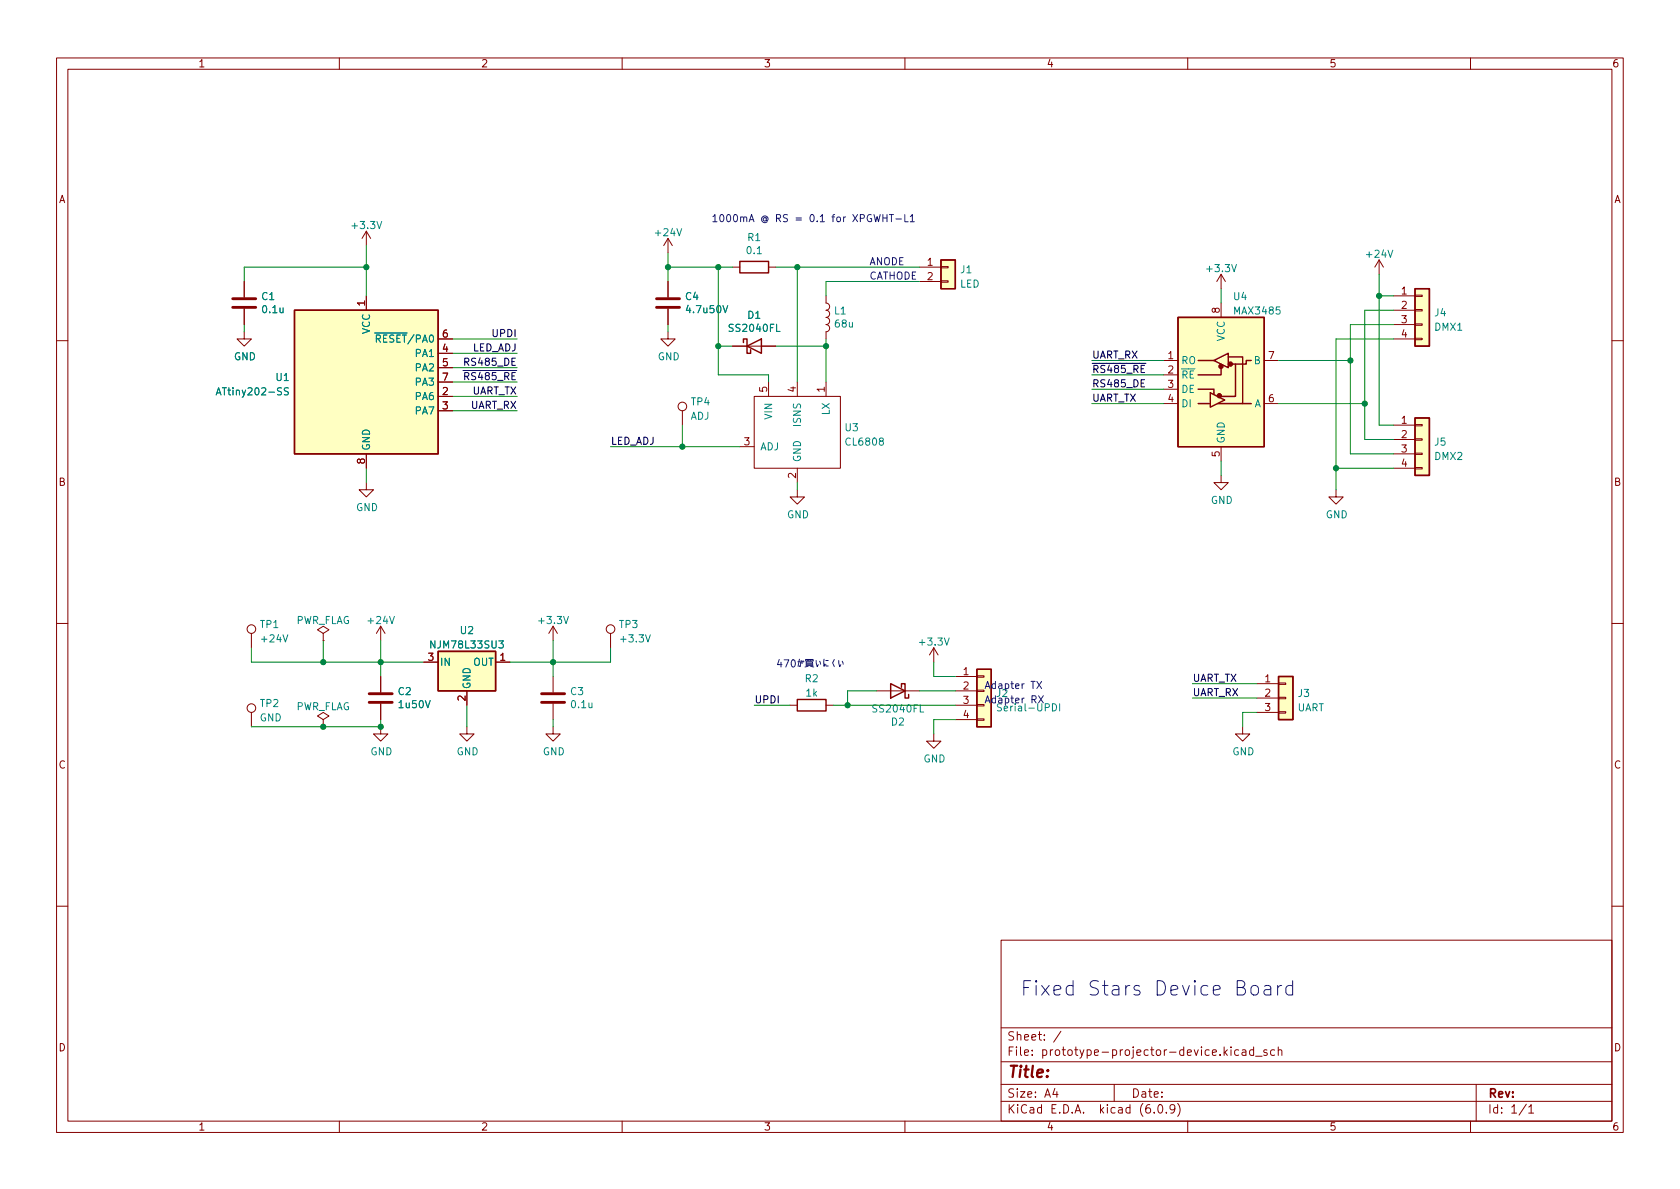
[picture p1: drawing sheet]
<svg xmlns="http://www.w3.org/2000/svg" width="297mm" height="210mm" viewBox="0 0 297 210" stroke-linecap="round" stroke-linejoin="round" font-family="sans-serif">
<g fill="none" stroke="#840000" stroke-width=".18">
<path d="M10 10.2h277v190.1h-277zM12 12.2h273v186.1h-273zM60 10.2v2M110 10.2v2M160 10.2v2M210 10.2v2M260 10.2v2M43.2 58.7v1.2h1.2l-1.2 1.3-1.3-1.3h1.3M43.2 49.8v2.8M43.2 54.6v2.8M64.8 40.9l-.8 1.3M64.8 40.9v2.5"/>
<path d="M64.8 52.3v2.6M64.8 40.9l.7 1.3M77.5 59.9h2.5M118.1 58.7v1.2h1.3l-1.3 1.3-1.3-1.3h1.3M118.1 42.2l-.8 1.2M118.1 42.2v2.5M118.1 49.8v2.8M118.1 54.6v2.8M118.1 42.2l.8 1.2M129.5 47.2h1.3M135.9 47.2h1.3M146 52.3l.1 1.3a.64 .64 0 0 1 .6 .6 .64 .64 0 0 1-.6 .7 .64 .64 0 0 1 .6 .6 .64 .64 0 0 1-.6 .6 .64 .64 0 0 1 .6 .7 .64 .64 0 0 1-.6 .6 .64 .64 0 0 1 .6 .6 .64 .64 0 0 1-.6 .7l-.1 1.2"/>
<path d="M162.6 47.2h3.8M162.6 49.8h3.8M166.4 49.7h1.2v.2h-1.2zM166.4 47.1h1.2v.3h-1.2zM215.9 48.5v2.5M215.9 53.6v2.5M215.9 48.5l-.8 1.3M215.9 48.5l.8 1.3M243.8 46l-.7 1.2M243.8 46v2.5M243.8 46l.8 1.2M246.4 52.3h3.8"/>
<path d="M246.4 54.9h3.8M246.4 57.4h3.8M246.4 59.9h3.8M250.2 59.8h1.3v.3h-1.3zM250.2 57.3h1.3v.2h-1.3zM250.2 54.7h1.3v.3h-1.3zM250.2 52.2h1.3v.2h-1.3zM10 60.2h2M77.5 70.1h2.5M77.5 72.6h2.5M77.5 62.5h2.5M77.5 65h2.5"/>
<path d="M77.5 67.6h2.5M120.6 72.6v2.6M129.5 61.2h7.7M130.8 79h2.5M133.3 70.1h15.3v12.7h-15.3zM135.9 67.6v2.5M141 67.6v2.5M146 67.6v2.5M205.7 63.7h2.6M205.7 66.3h2.6M205.7 68.8h2.6M205.7 71.4h2.6"/>
<path d="M215.9 79v2.5M217.2 63.1h.1M223.5 63.7h2.6M223.5 71.4h2.6M246.4 75.2h3.8M246.4 77.7h3.8M250.2 77.6h1.3v.2h-1.3zM250.2 75.1h1.3v.2h-1.3zM285 60.2h2M64.8 85.3v1.3h1.2l-1.2 1.3-1.3-1.3h1.3M64.8 80.3v2.5M141 86.6v1.3h1.2l-1.2 1.2-1.3-1.2h1.3"/>
<path d="M141 82.8v2.5M215.9 84.1v1.2h1.3l-1.3 1.3-1.3-1.3h1.3M236.2 86.6v1.3h1.3l-1.3 1.2-1.3-1.2h1.3M246.4 80.3h3.8M246.4 82.8h3.8M250.2 82.7h1.3v.2h-1.3zM250.2 80.1h1.3v.3h-1.3zM10 110.2h2M44.4 112v2.5M57.1 112l1.1-.6-1.1-.7-1 .7 1 .6v1.3M57.1 113.3h.1M67.3 110.7v2.6"/>
<path d="M67.3 119.6v2.8M67.3 110.7l-.8 1.3M67.3 110.7l.8 1.3M74.9 117.1h2.6M87.6 117.1h2.6M97.8 110.7v2.6M97.8 119.6v2.8M97.8 110.7l-.8 1.3M97.8 110.7l.8 1.3M107.9 112v2.5M165.1 114.5l-.8 1.3M165.1 114.5v2.6"/>
<path d="M165.1 114.5l.8 1.3M168.9 119.6h3.8M172.7 119.5h1.3v.3h-1.3zM285 110.2h2M44.4 126v2.5M57.1 127.2l1.1-.6-1.1-.6-1 .6 1 .6v1.3M57.1 128.5h.1M67.3 128.5v1.3h1.3l-1.3 1.3-1.3-1.3h1.3M67.3 124.5v2.7M82.5 128.5v1.3h1.3l-1.3 1.3-1.2-1.3h1.2M82.5 122.2v2.5M97.8 128.5v1.3h1.3l-1.3 1.3-1.3-1.3h1.3"/>
<path d="M97.8 124.5v2.7M139.7 124.7h1.3M146 124.7h1.3M154.9 122.2h7.7M165.1 129.8v1.3h1.3l-1.3 1.2-1.3-1.2h1.3M168.9 124.7h3.8M168.9 122.2h3.8M168.9 127.2h3.8M172.7 127.1h1.3v.3h-1.3zM172.7 124.6h1.3v.2h-1.3zM172.7 122h1.3v.3h-1.3zM219.7 128.5v1.3h1.3l-1.3 1.3-1.3-1.3h1.3"/>
<path d="M222.2 120.9h3.9M222.2 123.4h3.9M222.2 126h3.9M226.1 125.9h1.2v.2h-1.2zM226.1 123.3h1.2v.3h-1.2zM226.1 120.8h1.2v.2h-1.2zM10 160.2h2M177 166.3h108v32h-108zM285 160.2h2M60 198.3v2M110 198.3v2M160 198.3v2"/>
<path d="M177 194.8h108M177 191.8h108M177 187.8h108M177 181.8h108M186.5 192.5l-.4 1h1M186.9 193v1M187.6 182.4l-1.3 1.9M197 191.8v3M204.1 196.7v.1M204.9 195.4l.2-.1a.81 .81 0 0 1 .6 .7 .81 .81 0 0 1-.3 .8h-.2a.81 .81 0 0 1-.6-.6 .81 .81 0 0 1 .3-.8zM206.2 196.7v.1M207.7 196l-.3 .3h-.3l-.2-.3 .1-.6 .4-.1 .2 .2a.99 .99 0 0 1-.3 1.3h-.3"/>
<path d="M208.2 195.1a1.72 1.72 0 0 1 0 2.3M210 198.3v2M217.6 185.1v.2M217.6 185.6v1M219 185.7l-.4-.1-.3 .3v.4l.1 .3h.6M219.6 185.7h.6l.1 .9M220.3 186l-.5 .1a.29 .29 0 0 0-.2 .2 .29 .29 0 0 0 .2 .3h.5M221.6 185.7l-.4-.1-.3 .3v.4l.2 .3h.5M221.6 185.1v1.5M222 186.8h1.1M224 185.7l-.4-.1-.2 .2 .1 .3 .5 .1v.4h-.6M225.4 185.7l-.5-.1-.3 .3v.4l.2 .3h.6"/>
<path d="M226 185.8l.2-.2 .4 .1v.9M226 185.1v1.5M260 198.3v2M261 191.8v6.5M269.9 195.3l-1.3 1.9M270.3 195.8l.4-.5v1.5M270.3 196.8h.9"/>
<circle cx="120.6" cy="71.9" r=".76"/>
<circle cx="44.4" cy="111.2" r=".76"/>
<circle cx="107.9" cy="111.2" r=".76"/>
<circle cx="44.4" cy="125.2" r=".76"/>
</g>
<g fill="#ffffc2" stroke="#ffffc2" stroke-width=".18">
<path d="M77.5 115.2h10.1v7h-10.1z"/>
<path d="M208.3 56.1h15.2v22.9h-15.2z"/>
<path d="M250.2 73.9h2.5v10.2h-2.5z"/>
<path d="M166.4 46h2.5v5h-2.5z"/>
<path d="M172.7 118.4h2.6v10.1h-2.6z"/>
<path d="M250.2 51h2.5v10.2h-2.5z"/>
<path d="M226.1 119.6h2.5v7.6h-2.5z"/>
<path d="M52.1 54.9h25.4v25.4h-25.4z"/>
</g>
<g fill="none" stroke="#840000" stroke-width=".25">
<path d="M52.1 54.9h25.4v25.4h-25.4zM130.8 46.2h5.1v2.1h-5.1zM166.4 46h2.5v5h-2.5zM208.3 56.1h15.2v22.9h-15.2zM250.2 51h2.5v10.2h-2.5zM131.4 60.6v-.7h.7v2.6h.6v-.7M132.1 61.2l2.5-1.3v2.6zM211.8 68.8h2.8v.7M211.8 71.4h2.2M211.8 63.7h2.8M214 69.5l2.5 1.2-2.5 1.3zM214.6 63.7l2.6-1.2v2.5z"/>
<path d="M214.6 69.5v.2M215.3 71.4h5.9M215.9 65v1.3h-4.1M217.2 63.1h2.5v8.3M218.4 64.4v5.7h-2.5M221.2 63.7h-.9v.7h-2.5M250.2 73.9h2.5v10.2h-2.5zM77.5 115.2h10.1v7h-10.1zM172.7 118.4h2.6v10.1h-2.6zM226.1 119.6h2.5v7.6h-2.5zM141 123.7h5v2h-5zM157.5 120.9l2.5 1.3-2.5 1.2z"/>
<path d="M159.4 121.5v-.6h.6v2.5h.7v-.6"/>
</g>
<g fill="#840000" stroke="#840000" stroke-width=".25">
<circle cx="215.6" cy="70" r=".36"/>
<circle cx="215.9" cy="64.8" r=".36"/>
<circle cx="217.6" cy="64.4" r=".36"/>
</g>
<path d="M41.1 54.4h4.1M41.1 52.8h4.1M116.1 54.4h4M116.1 52.8h4M65.3 124.2h4M65.3 122.7h4M95.8 124.2h4M95.8 122.7h4" fill="none" stroke="#840000" stroke-width=".51"/>
<path d="M38.2 69.8l.4-1.2 .5 1.2M38.3 69.5h.7M51 68.6h-.5l-.2 .1v.3l.6 .3 .1 .3-.3 .2h-.4M177.1 124.5l-.5-.1-.2 .2v.3l.5 .3 .2 .3-.3 .2h-.5M187.3 124.4v1.3" fill="none" stroke="#008484" stroke-width=".18"/>
<path d="M202.4 67.1h-.6v1.3h.6" fill="none" stroke="#000" stroke-width=".18"/>
<g fill="none" stroke="#0000c2" stroke-width=".18">
<path d="M156.1 37.9v1.3M156.1 38.5h.7M156.8 37.9v1.3M157.3 37.9h.7M157.6 37.9v1.3M158.4 38.7h1M160 37.9v1.3h.6M160.9 38.3l.4-.4v1.3M160.9 39.2h.8M137.8 116.6l-.3 .9h.8M138.1 117.1v.8M138.6 116.7h.9l-.6 1.2"/>
<path d="M140 116.8l.2-.1a.68 .68 0 0 1 .4 .6 .68 .68 0 0 1-.4 .6l-.2-.1-.1-.3zM141 117h.5l.1 .2-.1 .7-.2-.1M141.3 116.6l-.2 1.2M141.7 116.8l.1 .5M141.8 116.9l.2 .2M142 116.9l.1 .1M142.4 116.6h1.4v.3h-1.4zM142.6 117.3h1M142.6 117.5h1M142.9 116.6v.3M142.9 117.8l-.6 .1M143.3 116.6v.3"/>
<path d="M143.3 117.8l.6 .1M143.6 117.7h-1v-.7h1l.1 .7M144.3 116.8l.2 1.1 .2-.4M144.9 116.9l.2 .6M145.7 116.6v1.2l.1-.4M146 117.5l.1 .3h.3M146 116.8h.4M147.5 116.6l-.3 .6 .3 .7M148.3 116.8l.2 1.1 .2-.4M148.9 116.9l.2 .6M183.3 120.5l.9 1.3M183.6 123l.9 1.3"/>
<path d="M184.2 120.5l-.9 1.3M184.5 123l-.9 1.3M221.4 174.4a.69 .69 0 0 1 1.1 .3v.8a.69 .69 0 0 1-.7 .5 .69 .69 0 0 1-.6-.5v-.8zM223.6 174.4l.2-.1 .8 .1 .1 .2v1.4M224.7 174.9l-.9 .1a.5 .5 0 0 0-.3 .5 .5 .5 0 0 0 .3 .5l.9-.2M225.9 174.3v1.7M226.6 174.3a.65 .65 0 0 0-.7 .4M228.6 174.4l-.8-.1-.5 .4v.8l.3 .3 .2 .2 .8-.2M228.6 173.4v2.6"/>
</g>
<g fill="none" stroke="#008400" stroke-width=".18">
<path d="M43.2 57.4v1.3M64.8 47.2h-21.6v2.6M64.8 43.4v8.9M80 59.9h11.4M118.1 44.7v5.1M118.1 57.4v1.3M118.1 47.2h11.4M127 47.2v19.1h8.9v1.3M137.2 47.2h25.4M141 47.2v20.4M146 59.9v7.7M162.6 49.8h-16.6v2.5"/>
<path d="M215.9 51v2.6M243.8 52.3h2.6M243.8 48.5v26.7h2.6M246.4 54.9h-5.1v22.8h5.1M246.4 57.4h-7.6v22.9h7.6M246.4 59.9h-10.2v26.7M80 65h11.4M80 62.5h11.4M80 70.1h11.4M80 72.6h11.4M80 67.6h11.4M107.9 79h22.9"/>
<path d="M120.6 75.2v3.8M127 61.2h2.5M137.2 61.2h8.8M193 71.4h12.7M193 63.7h12.7M193 68.8h12.7M193 66.3h12.7M226.1 71.4h15.2M226.1 63.7h12.7M64.8 82.8v2.5M141 85.3v1.3M215.9 81.5v2.6"/>
<path d="M236.2 82.8h10.2M44.4 114.5v2.6h30.5M57.1 113.3v3.8M67.3 113.3v6.3M97.8 113.3v6.3M107.9 114.5v2.6h-17.7M165.1 117.1v2.5h3.8M67.3 127.2v1.3h-22.9M82.5 124.7v3.8M97.8 127.2v1.3M133.3 124.7h6.4M147.3 124.7h21.6"/>
<path d="M154.9 122.2h-5v2.5M162.6 122.2h6.3M168.9 127.2h-3.8v2.6M210.8 123.4h11.4M210.8 120.9h11.4M222.2 126h-2.5v2.5"/>
</g>
<g fill="#008400" stroke="#008400" stroke-width=".18">
<circle cx="127" cy="47.2" r=".46"/>
<circle cx="118.1" cy="47.2" r=".46"/>
<circle cx="146" cy="61.2" r=".46"/>
<circle cx="127" cy="61.2" r=".46"/>
<circle cx="120.6" cy="79" r=".46"/>
<circle cx="236.2" cy="82.8" r=".46"/>
<circle cx="241.3" cy="71.4" r=".46"/>
<circle cx="243.8" cy="52.3" r=".46"/>
<circle cx="238.8" cy="63.7" r=".46"/>
<circle cx="67.3" cy="128.5" r=".46"/>
<circle cx="57.1" cy="128.5" r=".46"/>
<circle cx="97.8" cy="117.1" r=".46"/>
<circle cx="67.3" cy="117.1" r=".46"/>
<circle cx="57.1" cy="117.1" r=".46"/>
<circle cx="141" cy="47.2" r=".46"/>
<circle cx="149.9" cy="124.7" r=".46"/>
<circle cx="64.8" cy="47.2" r=".46"/>
</g>
<text font-size="3.5" fill="#0000c2" x="180.3" y="176.1">Fixed Stars Device Board</text>
<text font-size="2.8" fill="#840000" x="178" y="190.6">Title:</text>
<g font-size="2.1" fill="#840000">
<text x="178" y="184">Sheet: /</text>
<text x="178" y="186.7">File: prototype-projector-device.kicad_sch</text>
<text x="178" y="196.9">KiCad E.D.A. kicad (6.0.9)</text>
<text x="178" y="194.1">Size: A4</text>
<text x="200" y="194.1">Date:</text>
<text x="263" y="194.1">Rev:</text>
<text x="263" y="196.9">Id: 1/1</text>
</g>
<g font-size="1.8" fill="#840000">
<text x="35" y="11.9">1</text>
<text x="85" y="11.9">2</text>
<text x="135" y="11.9">3</text>
<text x="185" y="11.9">4</text>
<text x="235" y="11.9">5</text>
<text x="285" y="11.9">6</text>
<text x="10.3" y="35.9">A</text>
<text x="285.3" y="35.9">A</text>
<text x="164" y="47">1</text>
<text x="164" y="49.5">2</text>
<text x="247.8" y="52.1">1</text>
<text x="64.5" y="54.1" transform="rotate(-90 64.5 54.1)">1</text>
<text x="78.2" y="59.7">6</text>
<text x="215.6" y="55.4" transform="rotate(-90 215.6 55.4)">8</text>
<text x="247.8" y="54.6">2</text>
<text x="247.8" y="57.1">3</text>
<text x="247.8" y="59.7">4</text>
<text x="78.2" y="62.2">4</text>
<text x="78.2" y="64.8">5</text>
<text x="206.5" y="63.5">1</text>
<text x="224.3" y="63.5">7</text>
<text x="78.2" y="69.8">2</text>
<text x="78.2" y="67.3">7</text>
<text x="135.6" y="69.3" transform="rotate(-90 135.6 69.3)">5</text>
<text x="140.7" y="69.3" transform="rotate(-90 140.7 69.3)">4</text>
<text x="145.8" y="69.3" transform="rotate(-90 145.8 69.3)">1</text>
<text x="206.5" y="66">2</text>
<text x="206.5" y="68.6">3</text>
<text x="206.5" y="71.1">4</text>
<text x="224.3" y="71.1">6</text>
<text x="78.2" y="72.4">3</text>
<text x="247.8" y="74.9">1</text>
<text x="247.8" y="77.5">2</text>
<text x="64.5" y="82" transform="rotate(-90 64.5 82)">8</text>
<text x="131.6" y="78.7">3</text>
<text x="215.6" y="80.8" transform="rotate(-90 215.6 80.8)">5</text>
<text x="247.8" y="80">3</text>
<text x="247.8" y="82.5">4</text>
<text x="10.3" y="85.9">B</text>
<text x="140.7" y="84.6" transform="rotate(-90 140.7 84.6)">2</text>
<text x="285.3" y="85.9">B</text>
<text x="75.7" y="116.8">3</text>
<text x="88.4" y="116.8">1</text>
<text x="170.3" y="119.4">1</text>
<text x="82.3" y="123.9" transform="rotate(-90 82.3 123.9)">2</text>
<text x="170.3" y="121.9">2</text>
<text x="170.3" y="124.5">3</text>
<text x="223.7" y="120.6">1</text>
<text x="223.7" y="123.2">2</text>
<text x="223.7" y="125.7">3</text>
<text x="170.3" y="127">4</text>
<text x="10.3" y="135.9">C</text>
<text x="285.3" y="135.9">C</text>
<text x="10.3" y="185.9">D</text>
<text x="285.3" y="185.9">D</text>
<text x="35" y="199.9">1</text>
<text x="85" y="199.9">2</text>
<text x="135" y="199.9">3</text>
<text x="185" y="199.9">4</text>
<text x="235" y="199.9">5</text>
<text x="285" y="199.9">6</text>
</g>
<g font-size="1.8" fill="#008484">
<text x="62.4" y="40.5">+3.3V</text>
<text x="116" y="41.8">+24V</text>
<text x="132.1" y="44.9">0.1</text>
<text x="132.2" y="42.6">R1</text>
<text x="241.8" y="45.6">+24V</text>
<text x="46.3" y="53.1">C1</text>
<text x="121.2" y="53.1">C4</text>
<text x="169.7" y="50.8">LED</text>
<text x="169.9" y="48.3">J1</text>
<text x="213.6" y="48.1">+3.3V</text>
<text x="218.1" y="53.1">U4</text>
<text x="46.5" y="55.4">0.1u</text>
<text x="65.4" y="59.1" transform="rotate(-90 65.4 59.1)">VCC</text>
<text x="121.6" y="55.4">4.7u50V</text>
<text x="129.1" y="58.7">SS2040FL</text>
<text x="132.2" y="56.4">D1</text>
<text x="147.5" y="55.6">L1</text>
<text x="147.7" y="57.9">68u</text>
<text x="218.4" y="55.6">MAX3485</text>
<text x="253.7" y="55.9">J4</text>
<text x="253.7" y="58.5">DMX1</text>
<text x="41.3" y="63.7">GND</text>
<text x="65.8" y="60.6">~{RESET}/PA0</text>
<text x="73.5" y="63.1">PA1</text>
<text x="73.5" y="65.7">PA2</text>
<text x="116.3" y="63.7">GND</text>
<text x="208.8" y="64.4">RO</text>
<text x="216.5" y="60.4" transform="rotate(-90 216.5 60.4)">VCC</text>
<text x="221.7" y="64.4">B</text>
<text x="39" y="69.9">ATtiny202-SS</text>
<text x="48.8" y="67.4">U1</text>
<text x="73.5" y="70.7">PA6</text>
<text x="73.5" y="68.2">PA3</text>
<text x="122.2" y="71.7">TP4</text>
<text x="208.8" y="66.9">~{RE}</text>
<text x="208.8" y="69.5">DE</text>
<text x="73.5" y="73.3">PA7</text>
<text x="122" y="74.2">ADJ</text>
<text x="136.5" y="74.1" transform="rotate(-90 136.5 74.1)">VIN</text>
<text x="141.6" y="75.2" transform="rotate(-90 141.6 75.2)">ISNS</text>
<text x="146.7" y="73.4" transform="rotate(-90 146.7 73.4)">LX</text>
<text x="149.4" y="76.2">U3</text>
<text x="208.8" y="72">DI</text>
<text x="221.7" y="72">A</text>
<text x="65.4" y="79.8" transform="rotate(-90 65.4 79.8)">GND</text>
<text x="134.4" y="79.6">ADJ</text>
<text x="141.6" y="81.8" transform="rotate(-90 141.6 81.8)">GND</text>
<text x="149.7" y="78.8">CL6808</text>
<text x="216.5" y="78.5" transform="rotate(-90 216.5 78.5)">GND</text>
<text x="253.7" y="78.8">J5</text>
<text x="253.7" y="81.3">DMX2</text>
<text x="214.1" y="89.1">GND</text>
<text x="62.9" y="90.4">GND</text>
<text x="139.1" y="91.6">GND</text>
<text x="234.4" y="91.6">GND</text>
<text x="46" y="111">TP1</text>
<text x="46.4" y="113.6">+24V</text>
<text x="52.2" y="110.3">PWR_FLAG</text>
<text x="65.2" y="110.3">+24V</text>
<text x="81.4" y="112.1">U2</text>
<text x="95.5" y="110.3">+3.3V</text>
<text x="109.5" y="111">TP3</text>
<text x="109.9" y="113.6">+3.3V</text>
<text x="76.5" y="114.7">NJM78L33SU3</text>
<text x="77.7" y="117.7">IN</text>
<text x="83.6" y="117.7">OUT</text>
<text x="162.8" y="114.1">+3.3V</text>
<text x="46" y="125">TP2</text>
<text x="52.2" y="125.6">PWR_FLAG</text>
<text x="70.4" y="122.9">C2</text>
<text x="70.6" y="125.2">1u50V</text>
<text x="83.2" y="121.9" transform="rotate(-90 83.2 121.9)">GND</text>
<text x="100.9" y="122.9">C3</text>
<text x="101.1" y="125.2">0.1u</text>
<text x="142.4" y="120.6">R2</text>
<text x="142.5" y="123.2">1k</text>
<text x="154.5" y="126">SS2040FL</text>
<text x="176.2" y="123.2">J2</text>
<text x="177.1" y="125.8">Serial-UPDI</text>
<text x="229.3" y="125.8">UART</text>
<text x="229.5" y="123.2">J3</text>
<text x="45.9" y="127.6">GND</text>
<text x="157.6" y="128.3">D2</text>
<text x="65.5" y="133.5">GND</text>
<text x="80.7" y="133.5">GND</text>
<text x="96" y="133.5">GND</text>
<text x="163.3" y="134.8">GND</text>
<text x="217.9" y="133.5">GND</text>
</g>
<g font-size="1.8" fill="#0000c2">
<text x="125.7" y="39.3">1000mA @ RS = 0.1 for XPGWHT-L1</text>
<text x="153.7" y="46.9">ANODE</text>
<text x="153.7" y="49.4">CATHODE</text>
<text x="174" y="121.8">Adapter TX</text>
<text x="174" y="124.4">Adapter RX</text>
</g>
<g font-size="1.8">
<text x="87.2" y="59.6">UPDI</text>
<text x="82.6" y="64.7">RS485_DE</text>
<text x="83.4" y="62.1">LED_ADJ</text>
<text x="193" y="63.4">UART_RX</text>
<text x="193" y="65.9">~{RS485_RE}</text>
<text x="81.2" y="67.2">~{RS485_RE}</text>
<text x="83.3" y="69.7">UART_TX</text>
<text x="193" y="71">UART_TX</text>
<text x="193" y="68.5">RS485_DE</text>
<text x="83.1" y="72.3">UART_RX</text>
<text x="107.9" y="78.6">LED_ADJ</text>
<text x="133.3" y="124.4">UPDI</text>
<text x="210.8" y="123.1">UART_RX</text>
<text x="210.8" y="120.5">UART_TX</text>
</g>
</svg>
